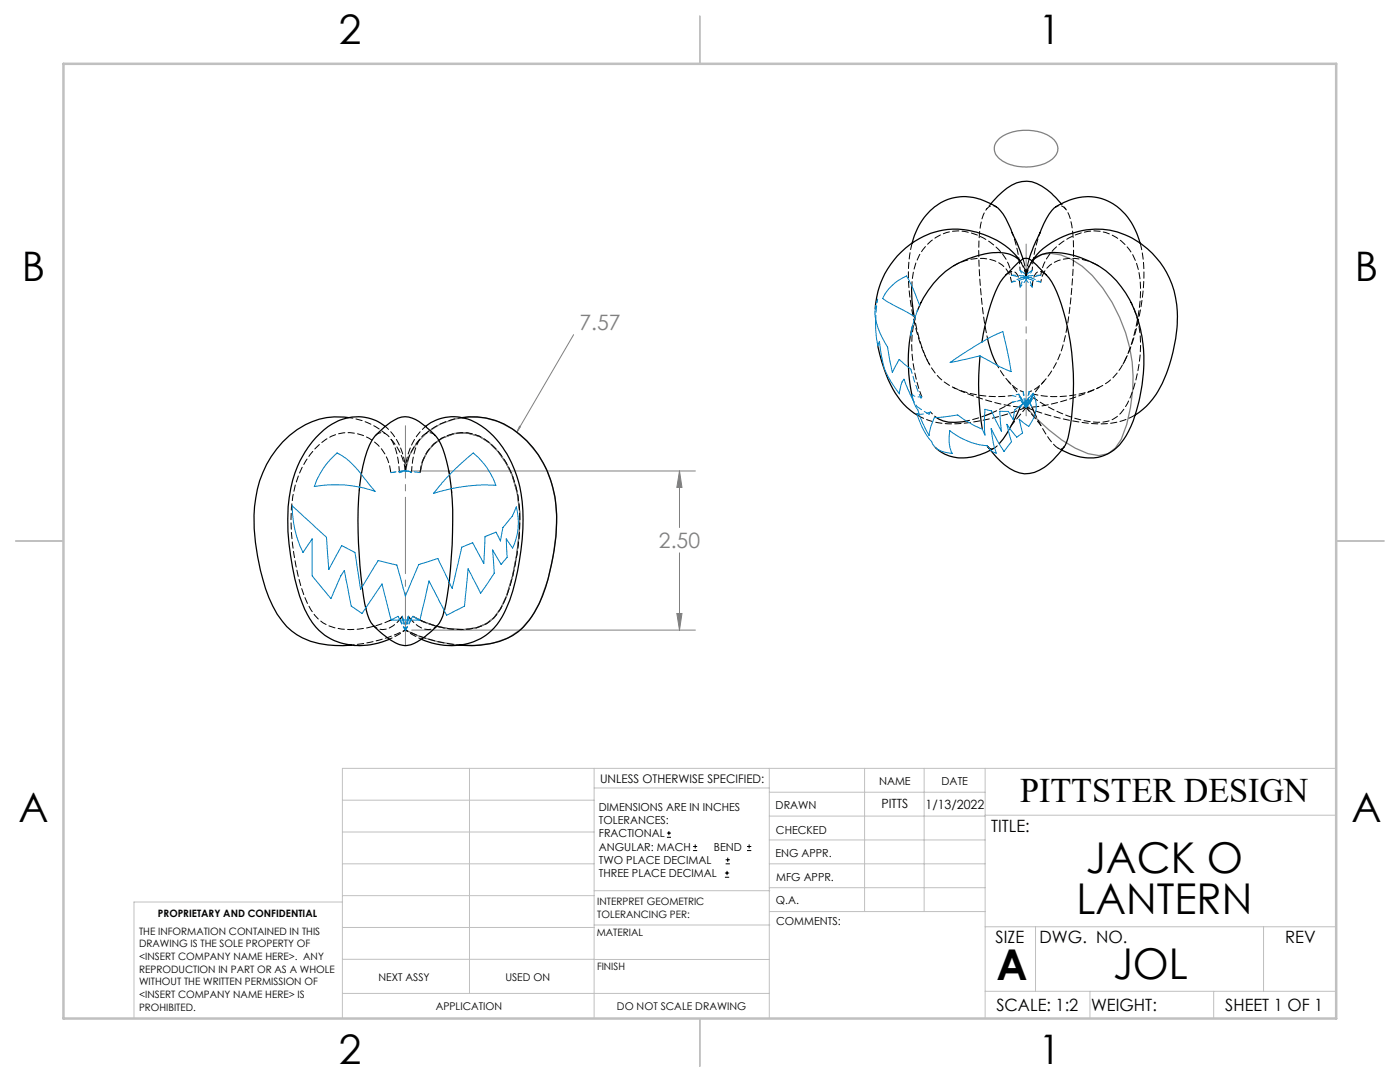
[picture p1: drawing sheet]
<svg xmlns="http://www.w3.org/2000/svg" width="279mm" height="216mm" viewBox="0 0 279 216" stroke-linecap="round" stroke-linejoin="round" font-family="sans-serif">
<g fill="none" stroke="#000" stroke-width=".2">
<path d="M133.1 167.1h.8M133.1 166.2h.8M133.5 165.8v.9M138.3 169.7h.8M138.3 168.9h.8M138.7 168.5v.8M144.7 175h.8M144.7 174.2h.8M144.8 172.4h.9M144.8 171.6h.9M145.1 173.8v.8M145.2 171.1v.9"/>
<path d="M149.1 169.7h.8M149.1 168.9h.8M149.5 168.5v.8"/>
</g>
<path d="M114.5 66.8l-11.3 19.4M82.3 94h56.5M103.7 85.1l.2 .1-.7 1zM135.6 94l.5 3.3h-1zM135.6 94v11.3M135.6 110.3v15.4M82.2 125.7h56.6M135.1 122.4h1l-.5 3.3z" fill="none" stroke="#808080" stroke-width=".2"/>
<path d="M199.4 27.7a9.4 9.4 0 0 1 10.6-.1 2.57 2.57 0 0 1-.4 4.5 9.7 9.7 0 0 1-10-.3 2.51 2.51 0 0 1-.2-4.1zM204.8 55.3a4.7 4.7 0 0 1 4.9-4.7 12.7 12.7 0 0 1 8.3 4.4 30.7 30.7 0 0 1 5.8 32.7 4.9 4.9 0 0 1-6.7 2.8 29.5 29.5 0 0 1-12.3-9.3M80.9 93.9a12.3 12.3 0 0 1 9.8-10.3 14.5 14.5 0 0 1 14.4 4.4 20.8 20.8 0 0 1 6 15.1 44.7 44.7 0 0 1-3.4 17.1 13.3 13.3 0 0 1-12.9 8.6 29.7 29.7 0 0 1-13.9-3.1M83.8 94.3a8.5 8.5 0 0 1 6.3-7.6 8.5 8.5 0 0 1 9.3 3.4 19.4 19.4 0 0 1 4.3 12 49.3 49.3 0 0 1-2.6 16.8l-1.2 2.5a8 8 0 0 1-7.3 4.2 19.2 19.2 0 0 1-10.2-2.6" fill="none" stroke="#808080" stroke-width=".25"/>
<g fill="none" stroke="#c0c0c0" stroke-width=".2">
<path d="M68.3 159.7h50.3M93.7 153.3v44.9M118.6 153.3v49.9M118.6 157.2h34.9M153.5 153.3v49.9M153.5 158.1h43.1M172.5 153.3v28.6M184.4 153.3v28.6M196.6 153.3v49.9M266.7 153.3h-198.4v49.9M68.3 178.7h50.3M68.3 172.4h50.3"/>
<path d="M68.3 166h50.3M68.3 180h-41.6v23.2M118.6 177.7h35M153.5 167.6h43.1M153.5 162.8h43.1M153.5 172.4h43.1M153.5 177.1h43.1M196.6 162.7h70.1M68.3 198.2h85.2M68.3 191.4l85.2 .1M68.3 185.1h50.3M118.6 184.6h35"/>
<path d="M153.6 181.9h43M196.6 197.8h70.1M196.6 184.9h70.1M206.7 184.9v12.9M217.5 197.8v5.4M242.2 197.8v5.4M252.2 184.9v12.9"/>
</g>
<path d="M139.7 3.2v9.5M3.1 107.9h9.6M266.7 107.9h9.5M139.7 203.2v9.6" fill="none" stroke="#c0c0c0" stroke-width=".25"/>
<path d="M12.7 12.7h254v190.5h-254z" fill="none" stroke="#c0c0c0" stroke-width=".5"/>
<path d="M80.9 84.9v43.8" fill="none" stroke="#808080" stroke-width=".2" stroke-dasharray="15.2 1.3 1.3 1.3" stroke-dashoffset="4.8"/>
<path d="M204.8 48v35.7" fill="none" stroke="#808080" stroke-width=".2" stroke-dasharray="15.2 1.3 1.3 1.3" stroke-dashoffset="-.7"/>
<path d="M135.1 122.4h1l-.5 3.3zM135.6 94l.5 3.3h-1zM103.7 85.1l-.5 1.1 .7-1z" fill="#808080"/>
<g fill="none" stroke="#000" stroke-width=".25">
<path d="M182 57a25.7 25.7 0 0 0 .4 6.1M197.7 40.7a15.4 15.4 0 0 1 5.2-4.2 6.9 6.9 0 0 1 7 2.2l1.9 2M200.7 54.9l1.3-1.3a6.3 6.3 0 0 1 2.7-2.1h.2a8.1 8.1 0 0 1 2.7 2.2l1.2 1.2M200.7 54.9a16.2 16.2 0 0 0-3.4 7.2l-.8 3.1-.5 3.1M202 46.5l1.1 2.3 1.1 2.9M202 46.5l-.2-.7a9.5 9.5 0 0 0-3-4.6 10.9 10.9 0 0 0-9.6-1.4 12.2 12.2 0 0 0-7.2 8.7M207.5 46.5l-1.3 2.8-.8 2.4M207.5 46.5l.3-.7a9.9 9.9 0 0 1 2.9-4.6 10.7 10.7 0 0 1 11.4-.5 12.9 12.9 0 0 1 5.4 7.8M208.8 54.9a16.2 16.2 0 0 1 3.4 7.2 51.6 51.6 0 0 1 .7 26.1 13.6 13.6 0 0 1-6.5 6.1 6.2 6.2 0 0 1-6.1-1.7l-1.4-1.3-1.7-2.1M175.2 69a23.5 23.5 0 0 0 5.8 12.3l2.1 1.6M182.1 65.1a31.7 31.7 0 0 0 0 14.5M183.8 60.4a17.8 17.8 0 0 1 13.4-9.8l1.1-.2a6 6 0 0 1 5.3 1.7 15.7 15.7 0 0 0-11.2-6.3 16.3 16.3 0 0 0-17.2 12.3l-.5 3.5"/>
<path d="M183.8 60.4l-.7 1.7M195.6 71a55.6 55.6 0 0 0 .4 14.6M197.1 67.6l.9 3.1 1 2.2M206.2 79.4l.4 .2M225.7 60.4a17.7 17.7 0 0 0-16.1-10 5 5 0 0 0-3.6 1.7 15.4 15.4 0 0 1 10-6.1 15.9 15.9 0 0 1 16.8 8.3 21.3 21.3 0 0 1 1.6 14.5 24.6 24.6 0 0 1-5.1 11.7l-1.2 1.1-1.5 1.2M225.7 60.4a29.2 29.2 0 0 1 1.6 19.6 18.6 18.6 0 0 1-4.5 9.4 8.9 8.9 0 0 1-9.8 .9l-1.1-.5M69.6 83.3a15.1 15.1 0 0 0-14.4 6.3 21.5 21.5 0 0 0-4.5 13.2 43 43 0 0 0 3.7 18.1 12.8 12.8 0 0 0 11 7.8l3 .1 1.7-.1M74.9 86.9l1.2-1.1a11.2 11.2 0 0 1 4.1-2.6 6.4 6.4 0 0 1 5.1 2.2 8.7 8.7 0 0 1 3.5 5.3 47.6 47.6 0 0 1 1.5 15.6 75 75 0 0 1-1.6 15.5 7.8 7.8 0 0 1-3.6 5l-1 .7a4.8 4.8 0 0 1-6.3 .1l-1-.7a8.4 8.4 0 0 1-4-6.5 88.4 88.4 0 0 1-.7-25.8 16.8 16.8 0 0 1 2.8-7.7zM76.9 85.1a9.2 9.2 0 0 0-11.4 0 20.6 20.6 0 0 0-7.8 14.2 48.6 48.6 0 0 0 3.1 22.3 11.5 11.5 0 0 0 13.1 7.1l1.5-.4 2.3-.7M84.9 85.1a9.4 9.4 0 0 1 12 .5 20.9 20.9 0 0 1 7.3 14.5 49 49 0 0 1-3.1 21.2 11.5 11.5 0 0 1-13.2 7.4l-1.7-.4-2.1-.7M92.2 83.3a14.6 14.6 0 0 1 12.9 4.6 22 22 0 0 1 6 16.5 39.9 39.9 0 0 1-4.5 17.8 12.5 12.5 0 0 1-10.6 6.5l-1.8 .1-2.5-.1M186.7 89.3a8.7 8.7 0 0 0 9.5 1.2l1.5-.7"/>
<path d="M186.9 83.3a7.1 7.1 0 0 0 6 .7M197 88.9l.3 .5a.84 .84 0 0 0 1.2 0M198 82.4l-1.5 .6M201.3 85.9l-1.9 2.6M203.6 81.2l-2.1 4.3M206 81.2l.6 1.4M78.2 123.6l-.1 .1M80.3 123l-.5 .6M81.5 123l.5 .6M83.5 123.6l.2 .1"/>
</g>
<g fill="none" stroke="#000" stroke-width=".2" stroke-dasharray="1.3 .6">
<path d="M185.3 72.3l.2 .3M224.1 72.6l.2-.4M72.2 94.3l-.1 .3M75 86.9a1.75 1.75 0 0 1 2.9 .5 12.5 12.5 0 0 1 1.8 6.9M80.9 93.9a11.2 11.2 0 0 0-2.9-6.3M83.8 87.6a11.3 11.3 0 0 0-2.9 6.3M86.9 86.9a1.75 1.75 0 0 0-3 .5 12.5 12.5 0 0 0-1.8 6.9M201.3 85.9l.2-.4M72.3 117v.1M89.7 115.6l-.1 .6M73 121.3l.1 .2M77.7 123.9l.4-.2"/>
<path d="M79.6 123.9l.2-.3M82.2 123.9l-.2-.3M84.1 123.9l-.3-.2M87.3 124.8l-.5 .4M88.7 121.8l-.2 .6"/>
</g>
<path d="M202 78.9a20.6 20.6 0 0 1-12.6-2 11.7 11.7 0 0 1-4.8-6 35.5 35.5 0 0 1-2.1-7.8M71.8 97.2l-.1 1M90.1 97.5l.1 .9M206.6 82.6l1.3 2.7a12.7 12.7 0 0 0 3.3 4.1 .83 .83 0 0 0 1.2-.3M79.7 123.7a4.3 4.3 0 0 1-4 1.8l-1.1-.6M87.2 124.9a2.85 2.85 0 0 1-3.8 0l-1.3-1.2" fill="none" stroke="#000" stroke-width=".2" stroke-dasharray="1.3 .6" stroke-dashoffset=".5"/>
<path d="M182 48.5a34.5 34.5 0 0 0 .6 16.4l1.2 3.9 1.4 3.3M200.8 54.9a1.38 1.38 0 0 1 2-.4 4.8 4.8 0 0 1 .8 2.8M204.8 55.3a8.4 8.4 0 0 0-1.2-3.2M206 52.1a8.5 8.5 0 0 0-1.2 3.2M208.8 54.9a1.38 1.38 0 0 0-2.1-.4 4.8 4.8 0 0 0-.7 2.8M224.4 72.2a40.7 40.7 0 0 0 3.6-21.6l-.5-2.1M183.1 82.9a15.9 15.9 0 0 0 11.2 1.3l1.8-.3a45.3 45.3 0 0 0 8.7-2.6M78.1 123.7a16.6 16.6 0 0 1-12.6 1.1 9.4 9.4 0 0 1-4.8-5.9 45.1 45.1 0 0 1-2.3-19.9 16.9 16.9 0 0 1 6.6-11.3 8.5 8.5 0 0 1 13 6.6M83.7 123.7a16.6 16.6 0 0 0 12.6 1.1 9.4 9.4 0 0 0 4.8-5.9 45.1 45.1 0 0 0 2.3-19.9 16.9 16.9 0 0 0-6.6-11.3 8.5 8.5 0 0 0-13 6.6" fill="none" stroke="#000" stroke-width=".2" stroke-dasharray="1.3 .6" stroke-dashoffset="-.1"/>
<path d="M190.5 53a9.3 9.3 0 0 1 8.8-.6 5 5 0 0 1 2.6 3.9M202 80.3l-4 2M74.5 124.8l.5 .4" fill="none" stroke="#000" stroke-width=".2" stroke-dasharray="1.3 .6" stroke-dashoffset=".3"/>
<path d="M182 57a10.8 10.8 0 0 1 5.8-10.2 9.7 9.7 0 0 1 9.7 1.4 10 10 0 0 1 4.4 6.7M207.7 54.9a11.1 11.1 0 0 1 9.4-8.7 9 9 0 0 1 9.7 6.2 21.9 21.9 0 0 1 .3 11.1 26 26 0 0 1-4.2 11 14 14 0 0 1-9.8 4.5 20 20 0 0 1-6.8-.4M218.5 52.6l.6 .4M201.2 76.1l2 2.4 1.5 2.6M76.9 86.5a14 14 0 0 0-7.3-3.2M81 94a12.6 12.6 0 0 0-4.1-8.9M84.9 85.1a12.5 12.5 0 0 0-4.1 8.9M89.6 94l.1 .7M92.2 83.3a14 14 0 0 0-7.2 3.2M197.7 89.8l.7-.4M204.9 81.1l1.5-2.6 2-2.4M211.2 89.4l.7 .4" fill="none" stroke="#000" stroke-width=".2" stroke-dasharray="1.3 .6" stroke-dashoffset=".4"/>
<g fill="none" stroke="#000" stroke-width=".2" stroke-dasharray="1.3 .6" stroke-dashoffset=".7">
<path d="M197.8 40.7l-.9 1M198.8 41.3a1.54 1.54 0 0 0-2.2 .9 16.9 16.9 0 0 0-1.3 7.9 91.2 91.2 0 0 0 1.8 17.5M204.9 55.5a5.8 5.8 0 0 0-1.3-3.4M206 52.1l-1 1.7-.3 1.7M207.7 56.3a5.5 5.5 0 0 1 5.6-4.7 10.4 10.4 0 0 1 5 .9M212.7 41.7l-.9-1M190.2 77.3a37.9 37.9 0 0 0 14.6 3.9M199 72.9a11.5 11.5 0 0 0 4.7 5.1l.5 .2M225.8 60.4a20.8 20.8 0 0 1 1.3 13.8 17.5 17.5 0 0 1-3.4 8.3 6.2 6.2 0 0 1-6.1 1.7 27 27 0 0 1-11-4.6M196.5 83l-3.6 1M204.8 81.2a37.8 37.8 0 0 0 13.2-3.3l1.4-.6M70.2 128.7h.1a29.2 29.2 0 0 0 10.6-3"/>
<path d="M77.7 127.5l2.1-1 1.1-.8M80.9 125.7l1.3 .9 1.9 .9M80.9 125.7a29.3 29.3 0 0 0 10.8 3"/>
</g>
<g fill="none" stroke="#0080c0" stroke-width=".2">
<path d="M174.7 61.6a12.3 12.3 0 0 0 2.4 7.7l1 5 1.4-2.6 1.8 1.6M174.8 63.7a20.6 20.6 0 0 0 .4 5.3l.3-.9 .2 1.4a13.7 13.7 0 0 0 2.9 7.9l.9 1.2a6.6 6.6 0 0 1 .9-2.9l1.8 4.1M182.1 79.6l.6 1.5 .5 .7 .9 2.7 1.3 2.4a9.6 9.6 0 0 1 1.1-3.6l4.6-.5 .6 .4a19.6 19.6 0 0 0 4.3 2.4l.6 1.2-.1-1.6 .1-3.5 1.3 .3 1.9 4-.3-3.9h1.8l.9 1.6 .4-2 2.2-1.5 1.4-1.7a6.1 6.1 0 0 1-.9 6.6l-1.9-1.5 .7 2.8-1.2 .8-2-2.5 1 3.5-1.5 1.9-1.4-2.2-1.2-2.4a17.3 17.3 0 0 0 1 4.9l-1-.5-.8-1a14.1 14.1 0 0 1-7.5-3 6.6 6.6 0 0 0 .6 4.6 4.8 4.8 0 0 1-4-1.9l-.2-.4a14.9 14.9 0 0 1-2.9-5.7l.5 .2M183.1 62.1l-.9 2.5-.4 2.4 .3-1.9M183.5 61l-1.1-3.1-1.5-2.8a9.2 9.2 0 0 0-4.8 4.4l1.1 .8 5.5 3M189.6 72.3l.4-.2a67.2 67.2 0 0 1 10.1-6l1.7 8.1-2.2-1-4-2.2zM204.9 79.9l-.1 1.1M205.2 79.6l-.1 .8M206.2 79.4l-.6 .9 .2-.3M65.9 91.8l1.4-1.4a17.4 17.4 0 0 1 5.7 5.4l1.9 2.2-2.9-.7a23.1 23.1 0 0 0-9.3-.2 15.1 15.1 0 0 1 3.2-5.3zM89.7 94.7l4.7-4.3a14.2 14.2 0 0 1 4.6 6.4 33.9 33.9 0 0 0-12.5 1.7zM204 80.7l-.4 .5"/>
<path d="M204.4 80.4l.4 .7 .6-1.2 .6 1.3M204.5 80.4h.1M204.7 80.2l.1 .8M205.4 80l.8-1.3-.7 1.5M58.3 100.9l6.9 6.3 .4 6.4 2.6-4.7 2.6 1.3 1.2 7.4 3.5-5.7 3.7 .8 1.7 6.2 2.7-6.3 3.8-1.2 2.8 6 1.9-8.2 2.2-.9 2.3 4.1 .2-5.3 2.2-.9 .9 1.8 .5-2.7 1-1.3a6 6 0 0 0 1.6-2.9 12.2 12.2 0 0 1-.7 8.3l-1.3-1.9 .2 3.7-1.2 1.4-1.7-2.9 .3 4.7-2.7 4-2.5-4.9-.7 7.4-3.6 1.9-3.5-6.9-1.8 7.8h-5.7l-1.9-7.2-4 5.9-2.1-1.5-1.4-7.1a12.7 12.7 0 0 0-2 4l-.7 1.7-3.7-4.6v-7.4l-1.8 2.7a20.8 20.8 0 0 1-2.2-9.3zM78.1 123.7l1.3-.7 .4 .7M80.4 123.7l-.1-.7 .2 .7M81.4 123.7l.1-.7-.2 .7M82 123.7l.4-.7 1.3 .7"/>
</g>
<path d="M201.9 56.3l2.2-.6 .7-.4-.7-.3-2.2-.1M207.7 54.9l-2.2 .1-.7 .3 .7 .4 2.2 .6M182.1 79.5l-.1-.9M183.8 79.4l-1.1-2.8-.9-2.9M78 94.3l2.4-.3M82.1 94.3l-.7-.3M185.7 82.2l-1.4 .4-.8 .1M204.3 80.2l.2 .8 .3 .2 .3-.2 .2-.8M205.5 80.2l-.4 .7M80.4 123.7l.2 1.4 .3 .6 .3-.6 .2-1.4" fill="none" stroke="#0080c0" stroke-width=".2" stroke-dasharray="1.3 .6" stroke-dashoffset=".4"/>
<path d="M175.1 59.7l-.3 3.9M203.6 53.9a1.5 1.5 0 0 0 1.3 1.4l.5-.3 .6-1.1M174.7 61.6l.1-.8 .3-1.1M203.7 79.8l1.1 1.5v-.2M203.7 79.3l1.1 2-1.1-1.4M80.9 93.9l-1.2 .4M203.6 81.2l.8-1M206 81.2l-.7-1" fill="none" stroke="#0080c0" stroke-width=".2" stroke-dasharray="1.3 .6" stroke-dashoffset=".6"/>
<path d="M203.6 57.3l1.1-1.4 .2-.4-.1-.2-1 .1-1.9 .9M207.7 56.3l-2-.9-.9-.1-.1 .2 .2 .4 1.1 1.4M182.2 79.8l.8 1.3M203.3 78.6l-1.3 .3M205.4 78.2l-.2 1.4M79.7 94.3l1.2-.4M80.9 93.9l1.2 .4M204.8 81.1v.2l.8-1" fill="none" stroke="#0080c0" stroke-width=".2" stroke-dasharray="1.3 .6" stroke-dashoffset=".7"/>
<path d="M80.7 93.9l-2.7 .4M205.6 80.3l-.8 1 .7-1.3" fill="none" stroke="#0080c0" stroke-width=".2" stroke-dasharray="1.3 .6" stroke-dashoffset=".2"/>
<path d="M204.5 81l-1.2-2.4M79.8 123.7l1.1 2-.4-2M81.3 123.7l-.4 2 1.1-2" fill="none" stroke="#0080c0" stroke-width=".2" stroke-dasharray="1.3 .6" stroke-dashoffset=".3"/>
<path d="M201.9 54.9a5.1 5.1 0 0 0 2.9 .4l.1-.2-.2-.3-1.1-.9M206 57.3l-.6-1.5a.62 .62 0 0 0-.6-.5 .62 .62 0 0 0-.6 .5l-.6 1.5M206 53.9l-1.1 .9-.2 .3 .1 .2a5.1 5.1 0 0 0 2.9-.4M80.9 93.9l2.9 .4M183 81.1l2.4 1.6" fill="none" stroke="#0080c0" stroke-width=".2" stroke-dasharray="1.3 .6" stroke-dashoffset=".1"/>
<path d="M182 78.6a1.9 1.9 0 0 0 2 .6M204.2 78.2l.5 2M204.5 80.3l-.3-2.1M80.9 125.7l-1.1-2M82 123.7l-1.1 2" fill="none" stroke="#0080c0" stroke-width=".2" stroke-dasharray="1.3 .6" stroke-dashoffset=".5"/>
<g fill="none" stroke="#0080c0" stroke-width=".2" stroke-dasharray="1.3 .6">
<path d="M181.8 73.7l-.5-.4M183.1 62l.1-.3M184 79.2l-.2 .2M80.8 94v-.1M185.4 82.7l.3-.5M204.3 80.2l-.3 .5M204.5 80.4l-.1-.2M204.8 81.2v-.2M204.8 81v.2M80.4 123.7h.1M80.5 123.7l.1 .1M80.9 125.7v-.2"/>
<path d="M81.3 123.7h.1M81.4 123.7v.1"/>
</g>
<path d="M203.6 53.9l-.5-3.7-1.1-3.7M206 53.9l.5-3.7 1.1-3.7M198.5 89.4l.9-.9" fill="none" stroke="#000" stroke-width=".2" stroke-dasharray="1.3 .6" stroke-dashoffset=".6"/>
<path d="M184 79.2a27.8 27.8 0 0 1-1.7-14.1l.4-1.9M201.8 85l3-3.8" fill="none" stroke="#000" stroke-width=".2" stroke-dasharray="1.3 .6" stroke-dashoffset=".1"/>
<path d="M210.8 41.3a1.54 1.54 0 0 1 2.2 .9 16.9 16.9 0 0 1 1.3 7.9 82.8 82.8 0 0 1-2.3 19.5 15.3 15.3 0 0 1-5.6 8.2l-1 .4M186.9 83.3l-1.2-1.1" fill="none" stroke="#000" stroke-width=".2" stroke-dasharray="1.3 .6" stroke-dashoffset=".8"/>
<path d="M204.8 81.2l2.9 3.7" fill="none" stroke="#000" stroke-width=".2" stroke-dasharray="1.3 .6" stroke-dashoffset=".2"/>
<path d="M204.9 55.1l-.7-3.4M205.4 51.7l-.7 3.4M204.8 81.3a42.3 42.3 0 0 0 16 3.2 12.5 12.5 0 0 0 5.8-1.7" fill="none" stroke="#000" stroke-width=".2" stroke-dasharray="1.3 .6" stroke-dashoffset="-.2"/>
<path d="M203.7 79.8l-1.7 .5M203.7 79.3l-1.7-.4M204.9 79.9l.5-1.7M202 80.3l1.7-.4M205.1 80.4l-.3 .8-.3-.8" fill="none" stroke="#0080c0" stroke-width=".2" stroke-dasharray="1.3 .6" stroke-dashoffset=".9"/>
<g font-size="8.5">
<text x="216.7" y="174.2">JACK O</text>
<text x="214.8" y="182.3">LANTERN</text>
<text x="198.9" y="195.5">A</text>
<text x="222.1" y="195.4">JOL</text>
</g>
<g font-size="8.1">
<text x="67.6" y="8.9">2</text>
<text x="207.3" y="8.9">1</text>
<text x="4.4" y="56.1">B</text>
<text x="270.4" y="56.1">B</text>
<text x="3.7" y="164.1">A</text>
<text x="269.7" y="164.1">A</text>
<text x="67.6" y="212.4">2</text>
<text x="207.3" y="212.4">1</text>
</g>
<text font-size="6.9" x="203.6" y="160.1">PITTSTER DESIGN</text>
<g font-size="4.2" fill="#808080">
<text x="115.7" y="65.8">7.57</text>
<text x="131.5" y="109.4">2.50</text>
</g>
<g font-size="3.4">
<text x="197.8" y="166">TITLE:</text>
<text x="198.7" y="188.1">SIZE</text>
<text x="207.5" y="188.1">DWG. NO.</text>
<text x="256.5" y="188.2">REV</text>
<text x="198.8" y="201.7">SCALE: 1:2</text>
<text x="217.7" y="201.8">WEIGHT:</text>
<text x="244.5" y="201.7">SHEET 1 OF 1</text>
</g>
<g font-size="2.5">
<text x="175.9" y="161.3">PITTS</text>
<text x="184.7" y="161.4">1/13/2022</text>
</g>
<text font-size="2.4" x="119.8" y="156.2">UNLESS OTHERWISE SPECIFIED:</text>
<g font-size="2.2">
<text x="119.5" y="161.8">DIMENSIONS ARE IN INCHES</text>
<text x="154.8" y="161.4">DRAWN</text>
<text x="175.4" y="156.6">NAME</text>
<text x="187.9" y="156.7">DATE</text>
<text x="119.5" y="164.4">TOLERANCES:</text>
<text x="119.5" y="167.1">FRACTIONAL</text>
<text x="154.9" y="166.3">CHECKED</text>
<text x="119.5" y="169.7">ANGULAR: MACH</text>
<text x="119.5" y="172.4">TWO PLACE DECIMAL</text>
<text x="142.5" y="169.7">BEND</text>
<text x="154.8" y="171">ENG APPR.</text>
<text x="119.5" y="175">THREE PLACE DECIMAL</text>
<text x="154.9" y="175.7">MFG APPR.</text>
<text x="154.9" y="180.4">Q.A.</text>
<text x="154.9" y="184.6">COMMENTS:</text>
</g>
<g font-size="2.1">
<text x="75.5" y="195.7">NEXT ASSY</text>
<text x="100.9" y="195.7">USED ON</text>
<text x="86.9" y="201.5">APPLICATION</text>
<text x="123.1" y="201.6">DO NOT SCALE DRAWING</text>
</g>
<g font-size="2">
<text x="31.5" y="182.9">PROPRIETARY AND CONFIDENTIAL</text>
<text x="119.2" y="180.6">INTERPRET GEOMETRIC</text>
<text x="119.2" y="183.1">TOLERANCING PER:</text>
<text x="27.8" y="186.5">THE INFORMATION CONTAINED IN THIS</text>
<text x="27.8" y="189">DRAWING IS THE SOLE PROPERTY OF</text>
<text x="27.8" y="191.6">&lt;INSERT COMPANY NAME HERE&gt;. ANY</text>
<text x="119.1" y="186.7">MATERIAL</text>
<text x="27.8" y="194.1">REPRODUCTION IN PART OR AS A WHOLE</text>
<text x="27.8" y="196.6">WITHOUT THE WRITTEN PERMISSION OF</text>
<text x="119.1" y="193.5">FINISH</text>
<text x="27.8" y="199.1">&lt;INSERT COMPANY NAME HERE&gt; IS</text>
<text x="27.8" y="201.7">PROHIBITED.</text>
</g>
</svg>
